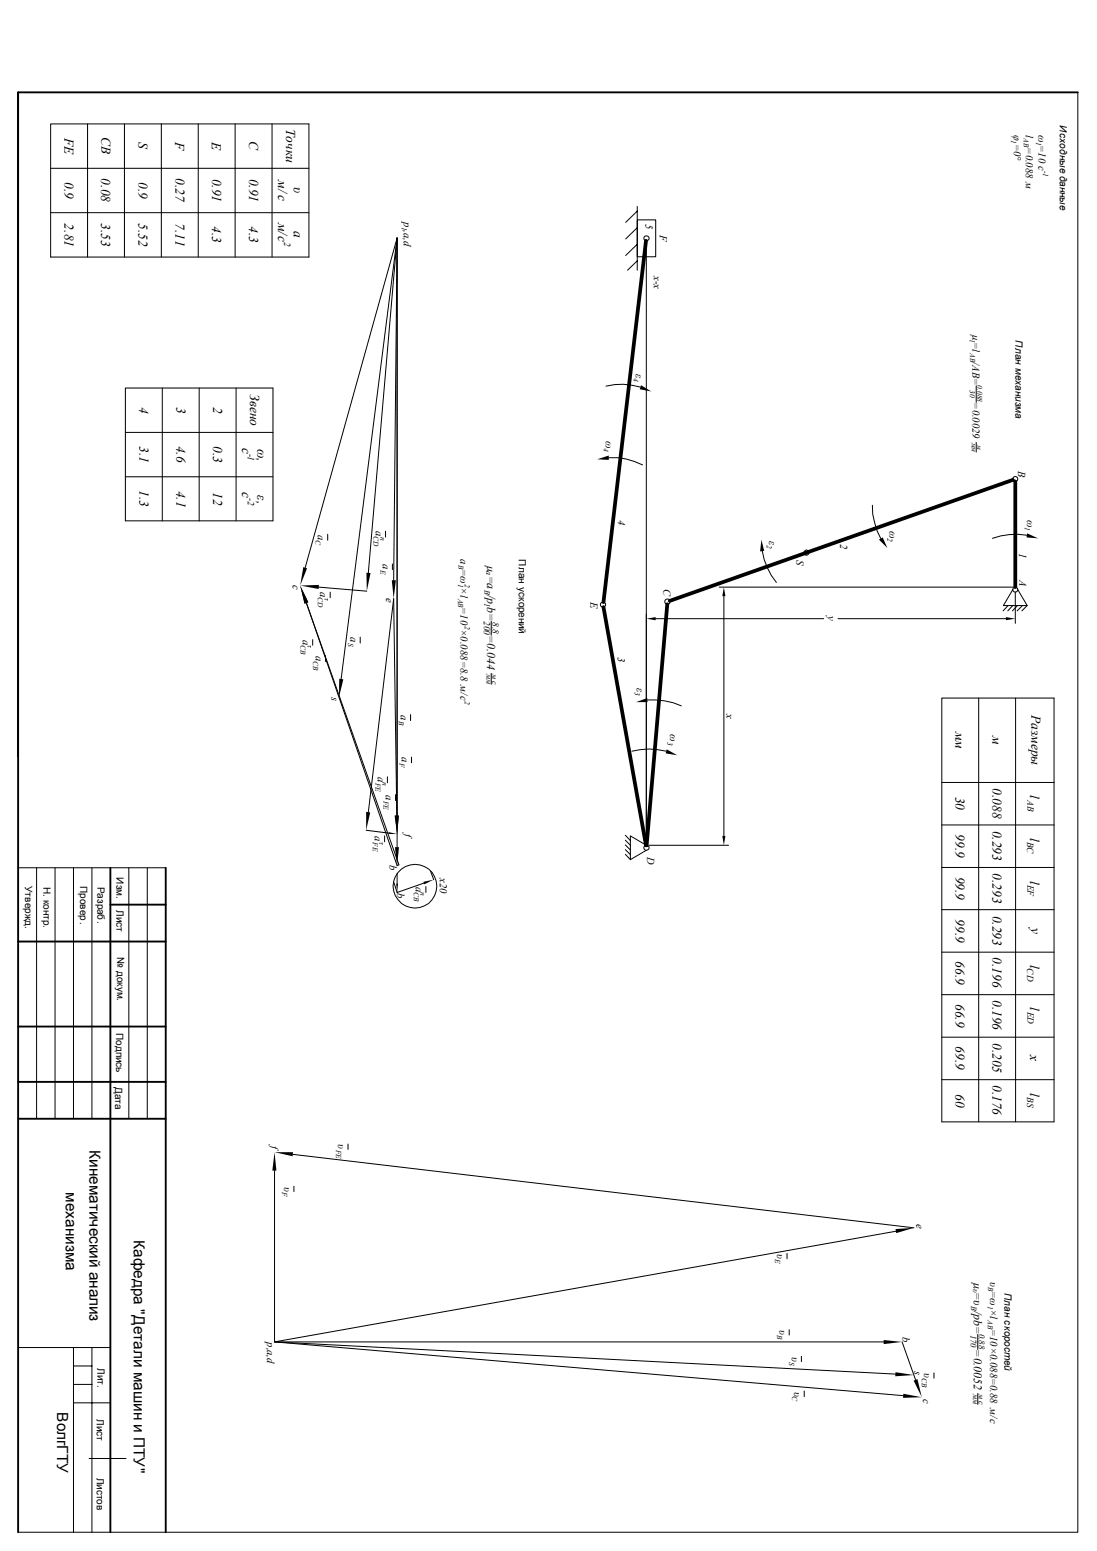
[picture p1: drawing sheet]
<svg xmlns="http://www.w3.org/2000/svg" width="297mm" height="420mm" viewBox="0 0 297 420" stroke-linecap="round" stroke-linejoin="round" font-family="sans-serif">
<g fill="none" stroke="#000" stroke-width=".27">
<path d="M4.9 25v180M13.7 33.6h70v36h-70zM23.7 33.6v36M33.7 33.6v36M43.7 33.6v36M53.7 33.6v36M63.7 33.6v36M73.7 33.6v36M291.8 25v390.1h-286.9M13.7 45.6h70M13.7 57.6h70M172.6 59.6h4.9v10h-4.9z"/>
<path d="M172.6 57.2l-3.2 3M172.6 55.9v17.3M107.5 64.5v165M107.5 64.5l-7.8 90.7M107.5 64.5l-24.9 89.3M107.5 64.5l-.9 92.7M107.5 64.5l-15.1 119.4M172.6 61.7l-3.2 3M172.6 66.2l-3.2 3M172.6 70.7l-2.7 2.5M175 65.2v163.8l-4.3-2.6v6.5l4.3-2.6M34 105.1h39.9v36h-39.9z"/>
<path d="M34 117.1h39.9M43.9 105.1v36M53.9 105.1v36M63.9 105.1v36M164.1 104.6a17.4 17.4 0 0 1 9.3 .3M264.3 104.5v4.5M264.3 119.8v2.7M34 129.2h39.9M164.8 124a17.4 17.4 0 0 1 9.2 1.9M236.2 136.9a19.6 19.6 0 0 0 2.3 9M86.3 159l13 1.1M88.7 144.7v1.6"/>
<path d="M104.4 143.9v1.6M106.3 152.8v1.5M194.7 159h79.6M206.4 149.3a18.1 18.1 0 0 0 3.8 8.5M274.2 159.7l-2.5 4.3h6.4l-2.5-4.3M278 145a18.6 18.6 0 0 0-9.3 .8M83 163.4l25 70.9-.5 .2zM84.7 173.3v1.5M88.1 177.6v1.6M89.4 160.4v1.5M97.5 172.6v1.6M133 168.3v3.8"/>
<path d="M177.5 167.6h45.5M196 161.5v64.9M226.9 167.6h45.5M273 164l-1.4 1.5M274.2 164l-1.3 1.5M274.9 160.4v8.5M275.5 164l-1.3 1.5M276.9 164l-1.5 1.5M278.1 164l-1.4 1.5M111.2 193.6v1.6M133 182.4v3M175.3 189.6a19.6 19.6 0 0 1 9.2 1.6"/>
<path d="M255 189.1h30.4v114.8h-30.4zM265 189.1v114.8M275 189.1v114.8M104.9 210.4v1.6M107.1 215.3v1.6M111.4 205.1v1.5M171.1 203.5a18.6 18.6 0 0 1 9.3 0M255 212h30.4M4.9 235.1h40M9.9 235.1v68M14.9 235.1v68M19.9 235.1v68"/>
<path d="M24.9 235.1v68M34.9 235.1v68M39.9 235.1v68M99.1 224.9l6.1 .8M99.7 220l6.9-57.8 .8 58.7M104.1 226.4v1.6M106.6 238.9l.9 2.9 7.3-2.6M107.5 236.6v2.8M116.6 236l.8 2.3M169.3 226.3l1.4 1.4M169.3 227.6l1.4 1.4M169.3 228.9l1.4 1.4"/>
<path d="M169.3 230.2l1.4 1.3M169.3 231.4l1.4 1.5M174.3 225.8h1M175 225.8v3.2M175.1 225.8v3.2M175.2 225.8v3.2M175.7 229h21.6M255 223.5h30.4M255 235h30.4M115.3 240.2v1.6M255 246.4h30.4M255 257.9h30.4"/>
<path d="M255 269.5h30.4M255 281h30.4M255 292.5h30.4M74.3 317.1v46.4M79.3 312.7l168.2 19.9M94.2 309.9v1.5M79.6 321.4v1.4M213.1 339.6v1.4M242.6 333.5l-168.3 30M4.9 365h15v50.1M19.9 365h10M19.9 370h5"/>
<path d="M19.9 375h5M24.9 365v50.1M74.3 363.5h165M74.3 363.5l170.3 14.6M74.3 363.5l168.2 8.7M213.7 360.2v1.5M217 367.4v1.5M217.8 376.8v1.5M244.3 363.5l3.6 10.3M252.9 371.9v1.4M264.8 361.5v4M264.8 377.5v2.9"/>
<path d="M19.9 380h10M24.1 395.1h10"/>
<circle cx="175" cy="64.5" r=".71"/>
<circle cx="274.9" cy="129.7" r=".68"/>
<circle cx="218.4" cy="149.7" r=".68"/>
<circle cx="274.9" cy="159.7" r=".68"/>
<circle cx="163.3" cy="163.8" r=".71"/>
<circle cx="180.7" cy="163" r=".73"/>
<circle cx="175" cy="229.6" r=".71"/>
<circle cx="112.4" cy="240.1" r="5.9"/>
</g>
<path d="M291.8 25h-286.9v390.1M29.9 235.1v180M44.9 235.1v180M4.9 255.1h40M29.9 245.1h15M4.9 278.1h40M4.9 293.1h40M4.9 303.1h40" fill="none" stroke="#000" stroke-width=".51"/>
<path d="M174.9 65.2l-11.5 97.9M274.2 130l-92.8 32.8M274.9 130.4v28.6M163.4 164.5l11.5 64.5M180.7 163.7l-5.6 65.3" fill="none" stroke="#000" stroke-width="1"/>
<g fill="#000">
<path d="M173.6 104.4l2.8 1.6-3.2-.5zM161.7 124.4l3.1-1v1.2zM81.3 158.6l2.2 4.5-1 .4zM81.3 158.6l5.1-.1-.1 1.1zM82.1 153.6l1 .4-1.8 4.6zM81.3 158.6l2.2 4.6-1 .3zM206.2 146.2l.7 3-1.1 .2zM238 146.2l1-.6 1.3 2.9zM278.1 144.5l3 1.3-3.1-.2zM99.2 155.2h1.1l-1 4.9zM106.1 157.2h1.1l-.6 5zM175 167.6l2.5-.4v.8z"/>
<path d="M196 159l.4 2.5h-.8zM272.4 167.2l2.5 .4-2.5 .4zM91.9 183.9l1.1 .1-1.2 4.9zM172.2 190.2l3.1-1.1v1.1zM180.5 203l2.9 1.6-3.1-.5zM99.1 219.9l1.1 .2-1.1 4.8zM106.9 229.5h1.1l-.5 5zM106.9 220.9h1.1l-.5 5zM106.8 220.9h1.1l-.4 5zM105.3 225.4l2.2 .5h-2.3zM114.6 238.9l2.8-.6-2.5 1.3zM174.3 225.8h.6v3.1z"/>
<path d="M195.6 226.4h.8l-.4 2.6zM107.3 239.4h.5l-.3 2.4zM74.3 312.1l.5 5h-1.1zM74.3 312.1h5l-.1 1.1zM242.5 333l5-.4-4.8 1.5zM239.3 363l5 .5-5 .6zM242.5 371.7l5 .8-5.1 .3zM247.4 374l1-.4 1.2 4.9zM244.6 377.6l5 .9-5.1 .2z"/>
</g>
<g font-size="4.1">
<text x="24.2" y="311.5" transform="rotate(90 24.2 311.5)">Кинематический анализ</text>
<text x="17.9" y="323" transform="rotate(90 17.9 323)">механизма</text>
<text x="36.2" y="335.9" transform="rotate(90 36.2 335.9)">Кафедра &quot;Детали машин и ПТУ&quot;</text>
<text x="15.5" y="382.6" transform="rotate(90 15.5 382.6)">ВолгГТУ</text>
</g>
<g font-size="3.6">
<text x="77.5" y="34.9" transform="rotate(90 77.5 34.9)">Точки</text>
<text x="17.4" y="37.3" transform="rotate(90 17.4 37.3)">FE</text>
<text x="27.5" y="37.1" transform="rotate(90 27.5 37.1)">CB</text>
<text x="37.5" y="38.6" transform="rotate(90 37.5 38.6)">S</text>
<text x="47.4" y="38.4" transform="rotate(90 47.4 38.4)">F</text>
<text x="57.4" y="38.4" transform="rotate(90 57.4 38.4)">E</text>
<text x="67.5" y="38.1" transform="rotate(90 67.5 38.1)">C</text>
<text x="17.4" y="49.2" transform="rotate(90 17.4 49.2)">0.9</text>
<text x="27.4" y="48.3" transform="rotate(90 27.4 48.3)">0.08</text>
<text x="37.5" y="49.2" transform="rotate(90 37.5 49.2)">0.9</text>
<text x="47.5" y="48.2" transform="rotate(90 47.5 48.2)">0.27</text>
<text x="57.5" y="48.4" transform="rotate(90 57.5 48.4)">0.91</text>
<text x="67.5" y="48.4" transform="rotate(90 67.5 48.4)">0.91</text>
<text x="75.4" y="48.9" transform="rotate(90 75.4 48.9)">м/с</text>
<text x="79.6" y="50.8" transform="rotate(90 79.6 50.8)">υ</text>
<text x="17.4" y="60.5" transform="rotate(90 17.4 60.5)">2.81</text>
<text x="27.4" y="60.4" transform="rotate(90 27.4 60.4)">3.53</text>
<text x="37.5" y="60.3" transform="rotate(90 37.5 60.3)">5.52</text>
<text x="47.5" y="60.3" transform="rotate(90 47.5 60.3)">7.11</text>
<text x="57.5" y="61.3" transform="rotate(90 57.5 61.3)">4.3</text>
<text x="67.5" y="61.3" transform="rotate(90 67.5 61.3)">4.3</text>
<text x="75.4" y="60.3" transform="rotate(90 75.4 60.3)">м/с</text>
<text x="79.6" y="62.7" transform="rotate(90 79.6 62.7)">а</text>
<text x="67.7" y="106.8" transform="rotate(90 67.7 106.8)">Звено</text>
<text x="37.8" y="110.2" transform="rotate(90 37.8 110.2)">4</text>
<text x="47.8" y="110.2" transform="rotate(90 47.8 110.2)">3</text>
<text x="57.7" y="110.2" transform="rotate(90 57.7 110.2)">2</text>
<text x="37.8" y="120.9" transform="rotate(90 37.8 120.9)">3.1</text>
<text x="47.8" y="120.7" transform="rotate(90 47.8 120.7)">4.6</text>
<text x="57.7" y="120.8" transform="rotate(90 57.7 120.8)">0.3</text>
<text x="65.6" y="121.3" transform="rotate(90 65.6 121.3)">с</text>
<text x="69.8" y="121.5" transform="rotate(90 69.8 121.5)">ω,</text>
<text x="37.8" y="132.8" transform="rotate(90 37.8 132.8)">1.3</text>
<text x="47.8" y="132.9" transform="rotate(90 47.8 132.9)">4.1</text>
<text x="57.7" y="133.2" transform="rotate(90 57.7 133.2)">12</text>
<text x="65.6" y="133.2" transform="rotate(90 65.6 133.2)">с</text>
<text x="69.8" y="134.2" transform="rotate(90 69.8 134.2)">ε,</text>
<text x="279.3" y="193.7" transform="rotate(90 279.3 193.7)">Размеры</text>
<text x="258.7" y="198.2" transform="rotate(90 258.7 198.2)">мм</text>
<text x="268.7" y="199.4" transform="rotate(90 268.7 199.4)">м</text>
<text x="258.7" y="215.8" transform="rotate(90 258.7 215.8)">30</text>
<text x="268.7" y="213.5" transform="rotate(90 268.7 213.5)">0.088</text>
<text x="279" y="215.4" transform="rotate(90 279 215.4)">l</text>
<text x="258.7" y="225.9" transform="rotate(90 258.7 225.9)">99.9</text>
<text x="268.7" y="225" transform="rotate(90 268.7 225)">0.293</text>
<text x="279" y="226.9" transform="rotate(90 279 226.9)">l</text>
<text x="258.7" y="237.4" transform="rotate(90 258.7 237.4)">99.9</text>
<text x="268.7" y="236.5" transform="rotate(90 268.7 236.5)">0.293</text>
<text x="279" y="238.5" transform="rotate(90 279 238.5)">l</text>
<text x="258.7" y="249" transform="rotate(90 258.7 249)">99.9</text>
<text x="268.7" y="248" transform="rotate(90 268.7 248)">0.293</text>
<text x="279.3" y="251.4" transform="rotate(90 279.3 251.4)">y</text>
<text x="258.7" y="260.4" transform="rotate(90 258.7 260.4)">66.9</text>
<text x="268.7" y="259.4" transform="rotate(90 268.7 259.4)">0.196</text>
<text x="279" y="261.4" transform="rotate(90 279 261.4)">l</text>
<text x="258.7" y="271.9" transform="rotate(90 258.7 271.9)">66.9</text>
<text x="268.7" y="270.9" transform="rotate(90 268.7 270.9)">0.196</text>
<text x="279" y="272.9" transform="rotate(90 279 272.9)">l</text>
<text x="258.7" y="283.3" transform="rotate(90 258.7 283.3)">69.9</text>
<text x="268.7" y="282.5" transform="rotate(90 268.7 282.5)">0.205</text>
<text x="279" y="285.9" transform="rotate(90 279 285.9)">x</text>
<text x="268.7" y="293.9" transform="rotate(90 268.7 293.9)">0.176</text>
<text x="258.7" y="296.3" transform="rotate(90 258.7 296.3)">60</text>
<text x="279" y="296" transform="rotate(90 279 296)">l</text>
</g>
<g font-size="3.2">
<text x="131.9" y="153.2" transform="rotate(90 131.9 153.2)">μ =a /pb=</text>
<text x="131.9" y="172.1" transform="rotate(90 131.9 172.1)">=0.044</text>
<text x="263.7" y="347.5" transform="rotate(90 263.7 347.5)">μ =υ /pb=</text>
<text x="263.7" y="365.5" transform="rotate(90 263.7 365.5)">=0.0052</text>
</g>
<g font-size="2.9">
<text x="274.5" y="36.5" transform="rotate(90 274.5 36.5)">φ =0°</text>
<text x="277.8" y="36.5" transform="rotate(90 277.8 36.5)">l</text>
<text x="277.8" y="39.9" transform="rotate(90 277.8 39.9)">=0.088 м</text>
<text x="281.2" y="36.5" transform="rotate(90 281.2 36.5)">ω =10 с</text>
<text x="109.4" y="60.2" transform="rotate(90 109.4 60.2)">p,a,d</text>
<text x="174.8" y="60.7" transform="rotate(90 174.8 60.7)">5</text>
<text x="178.6" y="63.6" transform="rotate(90 178.6 63.6)">F</text>
<text x="177" y="74.7" transform="rotate(90 177 74.7)">x-x</text>
<text x="263.3" y="90.7" transform="rotate(90 263.3 90.7)">μ=l</text>
<text x="172.2" y="101.3" transform="rotate(90 172.2 101.3)">ε</text>
<text x="263.3" y="98.1" transform="rotate(90 263.3 98.1)">/AB=</text>
<text x="263.3" y="109" transform="rotate(90 263.3 109)">=0.0029</text>
<text x="164.1" y="119.4" transform="rotate(90 164.1 119.4)">ω</text>
<text x="275.7" y="127.6" transform="rotate(90 275.7 127.6)">B</text>
<text x="101.8" y="144" transform="rotate(90 101.8 144)">a</text>
<text x="167.4" y="140.9" transform="rotate(90 167.4 140.9)">4</text>
<text x="240.9" y="143.7" transform="rotate(90 240.9 143.7)">ω</text>
<text x="278.1" y="140.9" transform="rotate(90 278.1 140.9)">ω</text>
<text x="86" y="144.9" transform="rotate(90 86 144.9)">a</text>
<text x="208.3" y="146.5" transform="rotate(90 208.3 146.5)">ε</text>
<text x="227.5" y="147.4" transform="rotate(90 227.5 147.4)">2</text>
<text x="275.9" y="149.8" transform="rotate(90 275.9 149.8)">1</text>
<text x="103.6" y="152.9" transform="rotate(90 103.6 152.9)">a</text>
<text x="124.7" y="151.4" transform="rotate(90 124.7 151.4)">a =ω ×l</text>
<text x="215.6" y="151.8" transform="rotate(90 215.6 151.8)">S</text>
<text x="79.3" y="158.5" transform="rotate(90 79.3 158.5)">c</text>
<text x="86.7" y="160.5" transform="rotate(90 86.7 160.5)">a</text>
<text x="179.7" y="159.6" transform="rotate(90 179.7 159.6)">C</text>
<text x="276.1" y="157.2" transform="rotate(90 276.1 157.2)">A</text>
<text x="104.6" y="162.1" transform="rotate(90 104.6 162.1)">e</text>
<text x="124.7" y="164.5" transform="rotate(90 124.7 164.5)">=10 ×0.088=8.8 м/с</text>
<text x="159.9" y="163.1" transform="rotate(90 159.9 163.1)">E</text>
<text x="224.3" y="166.9" transform="rotate(90 224.3 166.9)">y</text>
<text x="82" y="173.4" transform="rotate(90 82 173.4)">a</text>
<text x="94.9" y="172.7" transform="rotate(90 94.9 172.7)">a</text>
<text x="85.5" y="177.7" transform="rotate(90 85.5 177.7)">a</text>
<text x="167.3" y="178" transform="rotate(90 167.3 178)">3</text>
<text x="89.7" y="188.9" transform="rotate(90 89.7 188.9)">s</text>
<text x="172.5" y="186.4" transform="rotate(90 172.5 186.4)">ε</text>
<text x="108.5" y="193.7" transform="rotate(90 108.5 193.7)">a</text>
<text x="196.7" y="193.3" transform="rotate(90 196.7 193.3)">x</text>
<text x="181.4" y="198.8" transform="rotate(90 181.4 198.8)">ω</text>
<text x="108.8" y="205.2" transform="rotate(90 108.8 205.2)">a</text>
<text x="102.3" y="210.5" transform="rotate(90 102.3 210.5)">a</text>
<text x="104.5" y="215.3" transform="rotate(90 104.5 215.3)">a</text>
<text x="101.5" y="226.5" transform="rotate(90 101.5 226.5)">a</text>
<text x="109.6" y="225.9" transform="rotate(90 109.6 225.9)">f</text>
<text x="175.3" y="232.3" transform="rotate(90 175.3 232.3)">D</text>
<text x="105.5" y="234.4" transform="rotate(90 105.5 234.4)">b</text>
<text x="119.1" y="237.9" transform="rotate(90 119.1 237.9)">x20</text>
<text x="107.5" y="241.9" transform="rotate(90 107.5 241.9)">b</text>
<text x="112.6" y="240.3" transform="rotate(90 112.6 240.3)">a</text>
<text x="73.4" y="310.3" transform="rotate(90 73.4 310.3)">f</text>
<text x="91.6" y="310" transform="rotate(90 91.6 310)">υ</text>
<text x="77" y="321.4" transform="rotate(90 77 321.4)">υ</text>
<text x="248.2" y="331.5" transform="rotate(90 248.2 331.5)">e</text>
<text x="210.5" y="339.6" transform="rotate(90 210.5 339.6)">υ</text>
<text x="268.1" y="347.2" transform="rotate(90 268.1 347.2)">υ =ω ×l</text>
<text x="268.1" y="360" transform="rotate(90 268.1 360)">=10×0.088=0.88 м/с</text>
<text x="72.3" y="363.5" transform="rotate(90 72.3 363.5)">p,a,d</text>
<text x="211.1" y="360.3" transform="rotate(90 211.1 360.3)">υ</text>
<text x="244.3" y="362.2" transform="rotate(90 244.3 362.2)">b</text>
<text x="214.4" y="367.5" transform="rotate(90 214.4 367.5)">υ</text>
<text x="247.6" y="371.3" transform="rotate(90 247.6 371.3)">s</text>
<text x="250.3" y="372" transform="rotate(90 250.3 372)">υ</text>
<text x="215.1" y="377" transform="rotate(90 215.1 377)">υ</text>
<text x="249.9" y="379.1" transform="rotate(90 249.9 379.1)">c</text>
</g>
<g font-size="2.7">
<text x="286.9" y="34" transform="rotate(90 286.9 34)">Исходные данные</text>
<text x="275" y="92.2" transform="rotate(90 275 92.2)">План механизма</text>
<text x="140.5" y="151.5" transform="rotate(90 140.5 151.5)">План ускорений</text>
<text x="6.8" y="240" transform="rotate(90 6.8 240)">Утвержд.</text>
<text x="21.7" y="239.9" transform="rotate(90 21.7 239.9)">Провер.</text>
<text x="31.6" y="237.7" transform="rotate(90 31.6 237.7)">Изм.</text>
<text x="11.8" y="240.2" transform="rotate(90 11.8 240.2)">Н. контр.</text>
<text x="26.4" y="240.2" transform="rotate(90 26.4 240.2)">Разраб.</text>
<text x="31.6" y="246.5" transform="rotate(90 31.6 246.5)">Лист</text>
<text x="31.7" y="259.3" transform="rotate(90 31.7 259.3)">№ докум.</text>
<text x="31.4" y="279.8" transform="rotate(90 31.4 279.8)">Подпись</text>
<text x="31.2" y="294.4" transform="rotate(90 31.2 294.4)">Дата</text>
<text x="271.9" y="350.2" transform="rotate(90 271.9 350.2)">План скоростей</text>
<text x="26.4" y="370.5" transform="rotate(90 26.4 370.5)">Лит.</text>
<text x="26.2" y="384.3" transform="rotate(90 26.2 384.3)">Лист</text>
<text x="26.2" y="400.3" transform="rotate(90 26.2 400.3)">Листов</text>
</g>
<g font-size="2.5">
<text x="77" y="65.7" transform="rotate(90 77 65.7)">2</text>
<text x="67.1" y="122.9" transform="rotate(90 67.1 122.9)">-1</text>
<text x="67.1" y="134.8" transform="rotate(90 67.1 134.8)">-2</text>
<text x="131" y="168.2" transform="rotate(90 131 168.2)">200</text>
<text x="133.3" y="168.5" transform="rotate(90 133.3 168.5)">8.8</text>
<text x="278.2" y="216.7" transform="rotate(90 278.2 216.7)">AB</text>
<text x="278.1" y="228" transform="rotate(90 278.1 228)">BC</text>
<text x="278.2" y="239.6" transform="rotate(90 278.2 239.6)">EF</text>
<text x="278.1" y="262.3" transform="rotate(90 278.1 262.3)">CD</text>
<text x="278.2" y="274.1" transform="rotate(90 278.2 274.1)">ED</text>
<text x="278.1" y="297.1" transform="rotate(90 278.1 297.1)">BS</text>
</g>
<g font-size="2.4">
<text x="262.8" y="361.6" transform="rotate(90 262.8 361.6)">170</text>
<text x="265" y="361.3" transform="rotate(90 265 361.3)">0.88</text>
</g>
<g font-size="2.2">
<text x="131.7" y="154.8" transform="rotate(90 131.7 154.8)">a</text>
<text x="131.2" y="159.7" transform="rotate(90 131.2 159.7)">B</text>
<text x="131.2" y="163.4" transform="rotate(90 131.2 163.4)">1</text>
<text x="131.7" y="182.6" transform="rotate(90 131.7 182.6)">мм</text>
<text x="133.3" y="182.5" transform="rotate(90 133.3 182.5)">м с</text>
<text x="263" y="353.8" transform="rotate(90 263 353.8)">B</text>
<text x="263.5" y="349.1" transform="rotate(90 263.5 349.1)">υ</text>
<text x="263.5" y="377.7" transform="rotate(90 263.5 377.7)">мм</text>
<text x="265" y="377.6" transform="rotate(90 265 377.6)">м с</text>
</g>
<g font-size="2">
<text x="273.8" y="38.1" transform="rotate(90 273.8 38.1)">1</text>
<text x="277.2" y="37.5" transform="rotate(90 277.2 37.5)">AB</text>
<text x="280.6" y="38.5" transform="rotate(90 280.6 38.5)">1</text>
<text x="282.4" y="46.3" transform="rotate(90 282.4 46.3)">-1</text>
<text x="108.8" y="61.5" transform="rotate(90 108.8 61.5)">1</text>
<text x="262.6" y="92.1" transform="rotate(90 262.6 92.1)">l</text>
<text x="262.7" y="95.7" transform="rotate(90 262.7 95.7)">AB</text>
<text x="171.5" y="102.4" transform="rotate(90 171.5 102.4)">4</text>
<text x="262.6" y="105.7" transform="rotate(90 262.6 105.7)">30</text>
<text x="264.6" y="104.4" transform="rotate(90 264.6 104.4)">0.088</text>
<text x="263.1" y="119.9" transform="rotate(90 263.1 119.9)">мм</text>
<text x="163.4" y="121.4" transform="rotate(90 163.4 121.4)">4</text>
<text x="264.6" y="120.6" transform="rotate(90 264.6 120.6)">м</text>
<text x="277.5" y="142.9" transform="rotate(90 277.5 142.9)">1</text>
<text x="85.4" y="146.2" transform="rotate(90 85.4 146.2)">C</text>
<text x="101.1" y="145.3" transform="rotate(90 101.1 145.3)">CD</text>
<text x="103" y="145.4" transform="rotate(90 103 145.4)">n</text>
<text x="207.6" y="147.6" transform="rotate(90 207.6 147.6)">2</text>
<text x="240.3" y="145.8" transform="rotate(90 240.3 145.8)">2</text>
<text x="103" y="154.4" transform="rotate(90 103 154.4)">E</text>
<text x="124.1" y="153" transform="rotate(90 124.1 153)">B</text>
<text x="86.1" y="161.8" transform="rotate(90 86.1 161.8)">CD</text>
<text x="88" y="161.9" transform="rotate(90 88 161.9)">τ</text>
<text x="124" y="158.1" transform="rotate(90 124 158.1)">1</text>
<text x="125.9" y="158.2" transform="rotate(90 125.9 158.2)">2</text>
<text x="124" y="162.2" transform="rotate(90 124 162.2)">AB</text>
<text x="125.9" y="169.5" transform="rotate(90 125.9 169.5)">2</text>
<text x="81.4" y="174.7" transform="rotate(90 81.4 174.7)">CB</text>
<text x="83.3" y="174.8" transform="rotate(90 83.3 174.8)">τ</text>
<text x="84.8" y="179" transform="rotate(90 84.8 179)">CB</text>
<text x="94.2" y="174.2" transform="rotate(90 94.2 174.2)">S</text>
<text x="125.9" y="189.8" transform="rotate(90 125.9 189.8)">2</text>
<text x="171.9" y="187.5" transform="rotate(90 171.9 187.5)">3</text>
<text x="107.9" y="195.2" transform="rotate(90 107.9 195.2)">B</text>
<text x="180.8" y="200.9" transform="rotate(90 180.8 200.9)">3</text>
<text x="108.2" y="206.7" transform="rotate(90 108.2 206.7)">F</text>
<text x="101.7" y="212" transform="rotate(90 101.7 212)">FE</text>
<text x="103.5" y="212" transform="rotate(90 103.5 212)">n</text>
<text x="103.9" y="216.9" transform="rotate(90 103.9 216.9)">FE</text>
<text x="102.8" y="228" transform="rotate(90 102.8 228)">τ</text>
<text x="100.9" y="228" transform="rotate(90 100.9 228)">FE</text>
<text x="112" y="241.6" transform="rotate(90 112 241.6)">CB</text>
<text x="113.9" y="241.8" transform="rotate(90 113.9 241.8)">n</text>
<text x="91" y="311.4" transform="rotate(90 91 311.4)">FE</text>
<text x="76.4" y="322.9" transform="rotate(90 76.4 322.9)">F</text>
<text x="209.9" y="341.1" transform="rotate(90 209.9 341.1)">E</text>
<text x="267.5" y="353.8" transform="rotate(90 267.5 353.8)">1</text>
<text x="267.5" y="348.6" transform="rotate(90 267.5 348.6)">B</text>
<text x="267.5" y="357.6" transform="rotate(90 267.5 357.6)">AB</text>
<text x="210.5" y="361.7" transform="rotate(90 210.5 361.7)">B</text>
<text x="213.7" y="368.9" transform="rotate(90 213.7 368.9)">S</text>
<text x="249.6" y="373.3" transform="rotate(90 249.6 373.3)">CB</text>
<text x="214.5" y="378.2" transform="rotate(90 214.5 378.2)">C</text>
</g>
</svg>
